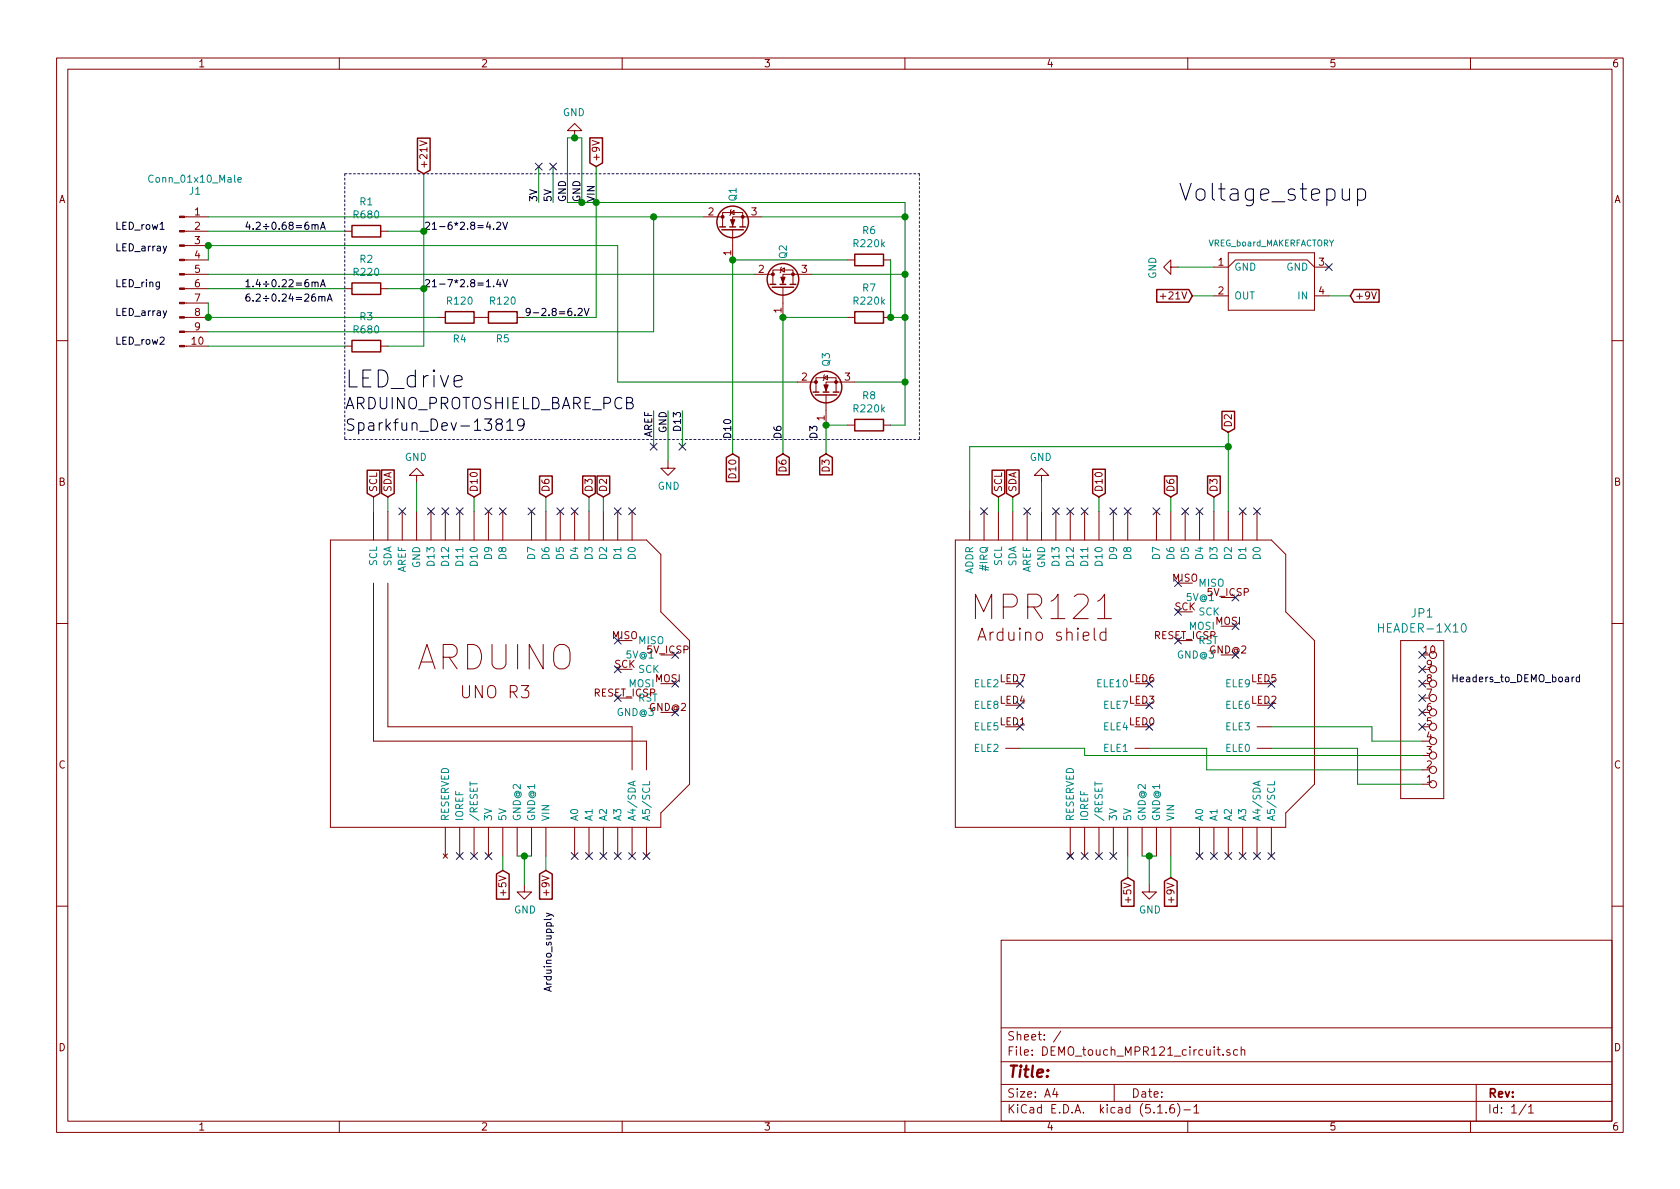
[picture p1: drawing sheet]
<svg xmlns="http://www.w3.org/2000/svg" width="297mm" height="210mm" viewBox="0 0 297 210" stroke-linecap="round" stroke-linejoin="round" font-family="sans-serif">
<g fill="none" stroke="#840000" stroke-width=".18">
<path d="M10 10.3h277v189.9h-277zM12 12.2h273v186.1h-273zM60 10.3v1.9M110 10.3v1.9M160 10.3v1.9M210 10.3v1.9M260 10.3v1.9M32.6 38.3h4.2M74.2 24.9l1.3 .4-1.3 .4M101.6 23.1h1.3l-1.3-1.3-1.3 1.3h1.3v1.3M104.7 24.8l1.3 .5-1.3 .4M124.5 38.3h3.3"/>
<path d="M129.2 37.6l.6-.4v.8zM129.3 37.1l-.1 .1v.8l-.2 .1M134.6 38.3h-5.1v1.8M32.6 56.1h4.2M32.6 46h4.2M32.6 51h4.2M32.6 58.7h4.2M32.6 53.6h4.2M32.6 48.5h4.2M32.6 43.4h4.2M32.6 40.9h4.2M61 51h1.2"/>
<path d="M61 40.9h1.2M67.3 51h1.3M67.3 40.9h1.3M77.5 56.1h1.2M83.8 56.1h2.6M91.4 56.1h1.3M127.8 40.1v-2.5h3.5v2.5M129.5 40.6v5.4M133.3 48.5h3.4M136.7 50.3v-2.6h3.5v2.6M138 47.7l.7-.3v.7zM138.2 47.2l-.2 .2v.7l-.1 .2"/>
<path d="M138.4 50.8v5.3M143.5 48.5h-5.1v1.8M149.9 56.1h1.2M149.9 46h1.2M156.2 56.1h1.3M156.2 46h1.3M205.2 52.4h.9M207 47.2v-1.2l-1.3 1.2 1.3 1.3v-1.3h1.3M214.6 47.2h2.6l1.2-1.2h12.7l1.3 1.2h2.5M214.6 52.3h2.6M217.2 44.7h15.2v10.2h-15.2zM232.4 52.3h2.5"/>
<path d="M242.5 51.6l.4 1.3 .5-1.3M10 60.2h2M32.6 61.2h4.2M61 61.2h1.2M67.3 61.2h1.3M141 67.6h3.3M144.3 69.3v-2.5h3.5v2.5M145.7 66.8l.6-.4v.8zM145.8 66.3l-.1 .1v.8l-.2 .1M146 69.8v5.4M149.9 75.2h1.2M151.1 67.6h-5.1v1.7"/>
<path d="M156.2 75.2h1.3M285 60.2h2M58.4 95.5h55.9l2.5 2.5v10.2l5.1 5.1v25.4l-5.1 5.1v2.5h-58.4zM66 90.4v5.1M68.6 90.4v5.1M71.1 90.4v5.1M73.7 84.1h1.2l-1.2-1.3-1.3 1.3h1.3v1.2M73.7 90.4v5.1M76.2 90.4v5.1M78.7 90.4v5.1M81.3 90.4v5.1M83.8 90.4v5.1"/>
<path d="M86.4 90.4v5.1M88.9 90.4v5.1M94 90.4v5.1M96.5 90.4v5.1M99.1 90.4v5.1M101.6 90.4v5.1M104.1 90.4v5.1M106.7 90.4v5.1M109.2 90.4v5.1M111.8 90.4v5.1M118.1 81.5v1.3h1.3l-1.3 1.3-1.3-1.3h1.3M168.9 95.5h55.9l2.5 2.5v10.2l5.1 5.1v25.4l-5.1 5.1v2.5h-58.4z"/>
<path d="M171.4 90.4v5.1M174 90.4v5.1M176.5 90.4v5.1M179.1 90.4v5.1M181.6 90.4v5.1M184.1 84.1h1.3l-1.3-1.3-1.2 1.3h1.2v1.2M184.1 90.4v5.1M186.7 90.4v5.1M189.2 90.4v5.1M191.8 90.4v5.1M194.3 90.4v5.1M196.8 90.4v5.1"/>
<path d="M199.4 90.4v5.1M204.5 90.4v5.1M207 90.4v5.1M209.5 90.4v5.1M212.1 90.4v5.1M214.6 90.4v5.1M217.2 90.4v5.1M219.7 90.4v5.1M222.2 90.4v5.1M10 110.3h2M66 103.1v28h48.3v5M68.6 103.1v25.4h43.2v7.6"/>
<path d="M195.5 111.9l-.6-.1-.4 .4v.6l.2 .3 .2 .1 .6-.1M195.5 111.1v2.1M247.6 113.3h7.7v27.9h-7.7zM251.5 118.4h1.2M285 110.3h2M177.8 132.3h2.5M200.7 132.3h2.5M222.2 128.5h2.6M222.2 132.3h2.6M251.5 138.7h1.2M251.5 136.1h1.2M251.5 133.6h1.2"/>
<path d="M251.5 131.1h1.2M251.5 128.5h1.2M251.5 126h1.2M251.5 123.4h1.2M251.5 120.9h1.2M78.4 151l.7 .8M78.7 146.3v5.1M79.1 151l-.7 .8M81.3 146.3v5.1M83.8 146.3v5.1M86.4 146.3v5.1M88.9 146.3v5.1"/>
<path d="M91.4 146.3v5.1M92.7 156.5v1.2h1.3l-1.3 1.3-1.3-1.3h1.3M94 146.3v5.1M96.5 146.3v5.1M101.6 146.3v5.1M104.1 146.3v5.1M106.7 146.3v5.1M109.2 146.3v5.1M111.8 146.3v5.1M114.3 146.3v5.1M188.8 151l.8 .8M189.2 146.3v5.1"/>
<path d="M189.6 151l-.8 .8M191.8 146.3v5.1M194.3 146.3v5.1M196.8 146.3v5.1M199.4 146.3v5.1M201.9 146.3v5.1M203.2 156.5v1.2h1.3l-1.3 1.3-1.3-1.3h1.3M204.5 146.3v5.1M207 146.3v5.1M212.1 146.3v5.1M214.6 146.3v5.1M217.2 146.3v5.1"/>
<path d="M219.7 146.3v5.1M222.2 146.3v5.1M224.8 146.3v5.1M10 160.2h2M177 166.3h108v32h-108zM285 160.2h2M60 198.3v1.9M110 198.3v1.9M160 198.3v1.9M177 194.8h108M177 191.8h108M177 187.8h108"/>
<path d="M177 181.8h108M186.5 192.5l-.4 1h1M186.8 193v1M187.6 182.3l-1.3 2M197 191.8v3M204.7 196.8h.8M206.2 196.7v.1M207.5 195.3a.59 .59 0 0 0-.7 .7v.5l.2 .2 .4 .1 .2-.1 .1-.5-.2-.2-.4-.1-.3 .3M208.2 195.1a1.71 1.71 0 0 1 0 2.3M209.3 196.3h1.2M210 198.3v1.9M211.1 195.8l.4-.5v1.5"/>
<path d="M211.1 196.8h.9M215.2 185.6h.5M215.4 185.1v1.3l.3 .2M216.3 186.5v.1M217.4 185.7l-.3-.1-.2 .2 .1 .2 .4 .2v.3h-.5M218.8 185.7l-.4-.1-.3 .3 .1 .6 .2 .1 .4-.1M219.5 185.7l.2-.1 .3 .1 .1 .9M219.5 185.1v1.5M260 198.3v1.9M261 191.8v6.5M269.8 195.2l-1.2 2M270.3 195.8l.4-.5v1.5"/>
<path d="M270.3 196.8h.8"/>
<circle cx="253.4" cy="115.8" r=".63"/>
<circle cx="253.4" cy="118.4" r=".63"/>
<circle cx="253.4" cy="126" r=".63"/>
<circle cx="253.4" cy="123.4" r=".63"/>
<circle cx="253.4" cy="120.9" r=".63"/>
<circle cx="253.4" cy="128.5" r=".63"/>
<circle cx="253.4" cy="131.1" r=".63"/>
<circle cx="253.4" cy="138.7" r=".63"/>
<circle cx="253.4" cy="133.6" r=".63"/>
<circle cx="253.4" cy="136.1" r=".63"/>
</g>
<g fill="none" stroke="#840000" stroke-width=".25">
<path d="M62.2 39.9h5.1v2h-5.1zM73.8 24.4h2.2v5.7l-1.1 .6-1.1-.6zM104.3 24.4h2.2v4.4l-1.1 .7-1.1-.7zM62.2 50h5.1v2.1h-5.1zM78.7 55.1h5.1v2h-5.1zM86.4 55.1h5v2h-5zM127.3 40.1h1M127.6 40.6h3.8M129 40.1h1M130.8 40.1h1M136.1 50.3h1.1M136.5 50.8h3.8"/>
<path d="M137.9 50.3h1M139.7 50.3h1M151.1 55.1h5.1v2h-5.1zM151.1 45h5.1v2h-5.1zM204.5 51.2h5.7l.6 1.1-.6 1.1h-5.7zM239.4 51.2h4.4v2.2h-4.4l-.6-1.1zM62.2 60.2h5.1v2h-5.1zM143.8 69.3h1M144.1 69.8h3.9M145.5 69.3h1.1M147.3 69.3h1M151.1 74.2h5.1v2h-5.1z"/>
<path d="M216.1 72.7h2.2v3.1l-1.1 .6-1.1-.6zM64.9 83.2h2.3v4l-1.2 .7-1.1-.7zM67.5 83.1h2.2v4.1l-1.1 .7-1.1-.7zM82.7 83h2.2v4.2l-1.1 .7-1.1-.7zM95.4 84.2h2.2v3l-1.1 .7-1.1-.7zM103 84.2h2.3v3l-1.2 .7-1.1-.7zM105.6 84.2h2.2v3l-1.1 .7-1.1-.7zM128.4 80.9l1.1-.6 1.2 .6v4.3h-2.3zM137.3 80.9l1.1-.6 1.1 .6v3.1h-2.2zM144.9 80.9l1.1-.6 1.2 .6v3.1h-2.3zM175.4 83.2h2.2v4l-1.1 .7-1.1-.7zM178 83.1h2.2v4.1l-1.1 .7-1.1-.7z"/>
<path d="M193.2 83h2.2v4.2l-1.1 .7-1.1-.7zM205.9 84.2h2.2v3l-1.1 .7-1.1-.7zM213.5 84.2h2.2v3l-1.1 .7-1.1-.7zM87.8 154.6l1.1-.7 1.1 .7v4.4h-2.2zM95.4 154.6l1.1-.7 1.1 .7v4.4h-2.2zM198.3 155.8l1.1-.6 1.1 .6v4.5h-2.2zM205.9 155.8l1.1-.6 1.1 .6v4.5h-2.2z"/>
<circle cx="129.5" cy="39.2" r="2.79"/>
<circle cx="138.4" cy="49.4" r="2.79"/>
<circle cx="146" cy="68.4" r="2.79"/>
</g>
<path d="M42.1 31.8l.6-.1-.1-.3h-.4l-.1 .2v.6h.5M258.6 110.4l.1-.1a.8 .8 0 0 1 .5 .7 .8 .8 0 0 1-.5 .8 1 1 0 0 1-.1-1.4zM83.1 138.2v.8M112 138.2v.7M112.3 138.1l-1.3 .5 1.3 .4M114.9 138.2v.6h-1.3M193.6 138.2v.8M222.5 138.2v.7M222.8 138.1l-1.3 .5 1.3 .4M225.3 138.2v.6h-1.2" fill="none" stroke="#008484" stroke-width=".18"/>
<g fill="#840000" stroke="#840000" stroke-width=".18">
<path d="M145.7 68.1h.7l-.4 1z"/>
<path d="M129.2 38.9h.7l-.4 1z"/>
<path d="M31.7 61.1h.9v.2h-.9z"/>
<path d="M31.7 58.5h.9v.3h-.9z"/>
<path d="M31.7 56h.9v.3h-.9z"/>
<path d="M31.7 53.5h.9v.2h-.9z"/>
<path d="M31.7 50.9h.9v.3h-.9z"/>
<path d="M31.7 48.4h.9v.2h-.9z"/>
<path d="M31.7 45.8h.9v.3h-.9z"/>
<path d="M31.7 43.3h.9v.3h-.9z"/>
<path d="M31.7 40.8h.9v.2h-.9z"/>
<path d="M31.7 38.2h.9v.3h-.9z"/>
<path d="M138 49h.8l-.4 1z"/>
<circle cx="147.8" cy="67.6" r=".25"/>
<circle cx="144.3" cy="67.6" r=".25"/>
<circle cx="131.3" cy="38.3" r=".25"/>
<circle cx="127.8" cy="38.3" r=".25"/>
<circle cx="140.2" cy="48.5" r=".25"/>
<circle cx="136.7" cy="48.5" r=".25"/>
</g>
<path d="M61 30.7h101.6M61 30.7v47M162.6 30.7v47M61 77.7h101.6" fill="none" stroke="#0000c2" stroke-width=".18" stroke-dasharray=".4 .4"/>
<g fill="none" stroke="#008400" stroke-width=".18">
<path d="M36.8 38.3h87.7M74.9 30.7v30.5h-6.3M95.2 29.5v6.3M97.8 29.5v6.3M102.9 35.8v-11.4h-2.6v11.4h59.7v39.4h-2.5M105.4 29.5v26.6h-12.7M115.6 38.3v20.4h-78.8M134.6 38.3h25.4M36.8 40.9h24.2M36.8 46v-2.6h72.4v24.2h31.8M36.8 53.6v2.5h40.7M36.8 51h24.2"/>
<path d="M36.8 48.5h96.5M68.6 40.9h6.3M68.6 51h6.3M143.5 48.5h16.5M149.9 46h-20.4v34.3M149.9 56.1h-11.5v24.2M157.5 46v10.1h2.5M208.3 47.2h6.3M210.8 52.3h3.8M234.9 52.3h3.9M36.8 61.2h24.2M115.6 72.6v6.4"/>
<path d="M118.1 72.6v8.9M120.6 72.6v6.4M149.9 75.2h-3.9v5.1M151.1 67.6h8.9M217.2 76.4v14M217.2 79h-45.8v11.4M66 87.9v2.5M68.6 87.9v2.5M73.7 85.3v5.1M83.8 87.9v2.5M96.5 87.9v2.5M104.1 87.9v2.5"/>
<path d="M106.7 87.9v2.5M176.5 87.9v2.5M179.1 87.9v2.5M184.1 85.3v5.1M194.3 87.9v2.5M207 87.9v2.5M214.6 87.9v2.5M180.3 132.3h11.5v1.3h59.7M203.2 132.3h10.2v3.8h38.1M224.8 128.5h17.8v2.6h8.9M224.8 132.3h15.2v6.4h11.5M88.9 151.4v2.5"/>
<path d="M91.4 151.4h2.6M92.7 151.4v5.1M96.5 151.4v2.5M199.4 151.4v3.8M201.9 151.4h2.6M203.2 151.4v5.1M207 151.4v3.8"/>
</g>
<g fill="none" stroke="#000" stroke-width=".18">
<path d="M55.2 39.8l.1-.1 .4 .1v.8M55.7 39.9l.2-.2 .3 .1v.8M87.8 39.4l.5-.1 .2 .3-.7 1h.7M88.9 39.3l.4 1.3 .4-1.3M237.3 33.4v1.6l.2 .2a.81 .81 0 0 0 1.1-.1M238.6 33.4v2M240 33.5l.3-.1h.6l.4 .3 .2 .3v.8l-.2 .3-.4 .3h-.6l-.3-.2M240 33.4v3M28.3 40.6h.7M29.5 55l-.5 1.1-.1 .1M29.5 43.5l-.5 1.2-.1 .1M55.2 50l.1-.1h.4v.8"/>
<path d="M55.7 50.1l.2-.2h.3v.8M56.4 52.5l.1-.1 .3 .1 .1 .8M56.7 40.6l.4-1.3 .4 1.3M56.7 50.7l.4-1.3 .4 1.3M56.8 40.2h.6M56.8 50.4h.6M56.9 52.6l.2-.2 .3 .1 .1 .8M57.9 53.3l.4-1.3 .4 1.3M58 52.9h.6M87.3 40.4v.2M87.3 50.6v.1M88.1 49.4l-.3 .9h.8"/>
<path d="M88.4 49.9v.8M88.9 49.4l.4 1.3 .4-1.3M102.2 54.7l.5-.2 .2 .4-.7 .9h.7M103.3 54.5l.4 1.3 .4-1.3M88.1 74.9l-.4-.3 .1-.3 .3-.2 .5 .1 .2 .3-.1 .2-.3 .2-.5 .1-.2 .3v.4l.4 .4h.3l.3-.2a.67 .67 0 0 0-.1-.9l-.2-.1M89.6 74.6l.6-.5v2M89.6 76.1h1.1M92.7 74.9l-.4 .4-.6-.1-.2-.3 .1-.6a.68 .68 0 0 1 1 0 1.34 1.34 0 0 1-.5 1.8h-.4M278.3 119.7l-.3 .3M279.3 119.8l-.4-.1-.2 .3 .1 .5h.5M279.3 119.3v1.3M96.6 161.5l1.2 .4 .1 .1"/>
<path d="M97.5 162.4l-.2 .2h-1.1M97.5 161.7l-.9 .3"/>
</g>
<g fill="#008400" stroke="#008400" stroke-width=".25">
<circle cx="160" cy="48.5" r=".51"/>
<circle cx="101.6" cy="24.4" r=".51"/>
<circle cx="160" cy="67.6" r=".51"/>
<circle cx="217.2" cy="79" r=".51"/>
<circle cx="115.6" cy="38.3" r=".51"/>
<circle cx="157.5" cy="56.1" r=".51"/>
<circle cx="102.9" cy="35.8" r=".51"/>
<circle cx="92.7" cy="151.4" r=".51"/>
<circle cx="203.2" cy="151.4" r=".51"/>
<circle cx="74.9" cy="51" r=".51"/>
<circle cx="36.8" cy="43.4" r=".51"/>
<circle cx="74.9" cy="40.9" r=".51"/>
<circle cx="138.4" cy="56.1" r=".51"/>
<circle cx="105.4" cy="35.8" r=".51"/>
<circle cx="36.8" cy="56.1" r=".51"/>
<circle cx="129.5" cy="46" r=".51"/>
<circle cx="146.1" cy="75.2" r=".51"/>
<circle cx="160" cy="56.1" r=".51"/>
<circle cx="160" cy="38.3" r=".51"/>
</g>
<g fill="none" stroke="#000084" stroke-width=".18">
<path d="M94.6 28.8l1.3 1.3M95.9 28.8l-1.3 1.3M97.2 28.8l1.2 1.3M98.4 28.8l-1.2 1.3M234.3 46.6l1.3 1.2M235.6 46.6l-1.3 1.2M115 78.4l1.2 1.2M116.2 78.4l-1.2 1.2M120 78.4l1.3 1.2M121.3 78.4l-1.3 1.2M70.5 89.8l1.2 1.2M71.7 89.8l-1.2 1.2"/>
<path d="M75.6 89.8l1.2 1.2M76.8 89.8l-1.2 1.2M78.1 89.8l1.2 1.2M79.3 89.8l-1.2 1.2M80.7 89.8l1.2 1.2M81.9 89.8l-1.2 1.2M85.8 89.8l1.2 1.2M87 89.8l-1.2 1.2M88.3 89.8l1.2 1.2M89.5 89.8l-1.2 1.2M93.4 89.8l1.2 1.2M94.6 89.8l-1.2 1.2"/>
<path d="M98.5 89.8l1.2 1.2M99.7 89.8l-1.2 1.2M101 89.8l1.2 1.2M102.2 89.8l-1.2 1.2M108.6 89.8l1.2 1.2M109.8 89.8l-1.2 1.2M111.2 89.8l1.2 1.2M112.4 89.8l-1.2 1.2M173.4 89.8l1.2 1.2M174.6 89.8l-1.2 1.2M181 89.8l1.2 1.2M182.2 89.8l-1.2 1.2"/>
<path d="M186.1 89.8l1.2 1.2M187.3 89.8l-1.2 1.2M188.6 89.8l1.2 1.2M189.8 89.8l-1.2 1.2M191.2 89.8l1.2 1.2M192.4 89.8l-1.2 1.2M196.2 89.8l1.3 1.2M197.5 89.8l-1.3 1.2M198.8 89.8l1.2 1.2M200 89.8l-1.2 1.2M203.9 89.8l1.2 1.2M205.1 89.8l-1.2 1.2"/>
<path d="M208.9 89.8l1.3 1.2M210.2 89.8l-1.3 1.2M211.5 89.8l1.2 1.2M212.7 89.8l-1.2 1.2M219.1 89.8l1.2 1.2M220.3 89.8l-1.2 1.2M221.6 89.8l1.3 1.2M222.9 89.8l-1.3 1.2M108.6 117.7l1.2 1.3M108.6 112.7l1.2 1.2M109.8 117.7l-1.2 1.3M109.8 112.7l-1.2 1.2"/>
<path d="M118.8 115.2l1.2 1.2M120 115.2l-1.2 1.2M207.7 107.6l1.2 1.2M207.7 102.5l1.2 1.2M207.7 112.7l1.2 1.2M208.9 107.6l-1.2 1.2M208.9 102.5l-1.2 1.2M208.9 112.7l-1.2 1.2M217.8 105l1.2 1.3M217.8 110.1l1.2 1.2M217.8 115.2l1.2 1.2M219 105l-1.2 1.3"/>
<path d="M219 110.1l-1.2 1.2M219 115.2l-1.2 1.2M250.9 117.7l1.2 1.3M250.9 115.2l1.2 1.2M252.1 117.7l-1.2 1.3M252.1 115.2l-1.2 1.2M108.6 122.8l1.2 1.2M109.8 122.8l-1.2 1.2M118.8 120.3l1.2 1.2M118.8 125.4l1.2 1.2M120 120.3l-1.2 1.2M120 125.4l-1.2 1.2"/>
<path d="M179.7 120.3l1.2 1.2M179.7 124.1l1.2 1.2M179.7 127.9l1.2 1.2M180.9 120.3l-1.2 1.2M180.9 124.1l-1.2 1.2M180.9 127.9l-1.2 1.2M202.6 120.3l1.2 1.2M202.6 124.1l1.2 1.2M202.6 127.9l1.2 1.2M203.8 120.3l-1.2 1.2M203.8 124.1l-1.2 1.2M203.8 127.9l-1.2 1.2"/>
<path d="M224.2 124.1l1.2 1.2M224.2 120.3l1.2 1.2M225.4 124.1l-1.2 1.2M225.4 120.3l-1.2 1.2M250.9 127.9l1.2 1.2M250.9 125.4l1.2 1.2M250.9 122.8l1.2 1.2M250.9 120.3l1.2 1.2M252.1 127.9l-1.2 1.2M252.1 125.4l-1.2 1.2M252.1 122.8l-1.2 1.2M252.1 120.3l-1.2 1.2"/>
<path d="M80.7 150.8l1.2 1.2M81.9 150.8l-1.2 1.2M83.2 150.8l1.2 1.2M84.4 150.8l-1.2 1.2M85.8 150.8l1.2 1.2M87 150.8l-1.2 1.2M101 150.8l1.2 1.2M102.2 150.8l-1.2 1.2M103.5 150.8l1.2 1.2M104.7 150.8l-1.2 1.2M106.1 150.8l1.2 1.2M107.3 150.8l-1.2 1.2"/>
<path d="M108.6 150.8l1.2 1.2M109.8 150.8l-1.2 1.2M111.2 150.8l1.2 1.2M112.4 150.8l-1.2 1.2M113.7 150.8l1.2 1.2M114.9 150.8l-1.2 1.2M188.6 150.8l1.2 1.2M189.8 150.8l-1.2 1.2M191.2 150.8l1.2 1.2M192.4 150.8l-1.2 1.2M193.7 150.8l1.2 1.2M194.9 150.8l-1.2 1.2"/>
<path d="M196.2 150.8l1.3 1.2M197.5 150.8l-1.3 1.2M211.5 150.8l1.2 1.2M212.7 150.8l-1.2 1.2M214 150.8l1.2 1.2M215.2 150.8l-1.2 1.2M216.6 150.8l1.2 1.2M217.8 150.8l-1.2 1.2M219.1 150.8l1.2 1.2M220.3 150.8l-1.2 1.2M221.6 150.8l1.3 1.2M222.9 150.8l-1.3 1.2"/>
<path d="M224.2 150.8l1.2 1.2M225.4 150.8l-1.2 1.2"/>
</g>
<g font-size="6" fill="#840000">
<text x="172.7" y="109.6">MPR121</text>
<text x="73.6" y="118.5">ARDUINO</text>
</g>
<g font-size="4.2">
<text x="208.3" y="35.6">Voltage_stepup</text>
<text x="61" y="68.6">LED_drive</text>
</g>
<g font-size="3" fill="#840000">
<text x="173.9" y="113.3">Arduino shield</text>
<text x="81.9" y="123.5">UNO R3</text>
</g>
<g font-size="2.8">
<text x="61" y="72.4">ARDUINO_PROTOSHIELD_BARE_PCB</text>
<text x="61" y="76.2">Sparkfun_Dev-13819</text>
</g>
<text font-size="2.8" fill="#840000" x="178" y="190.5">Title:</text>
<g font-size="2.1" fill="#008484">
<text x="244.3" y="111.9">HEADER-1X10</text>
<text x="249.6" y="109.2">JP1</text>
</g>
<g font-size="2.1" fill="#840000">
<text x="178" y="184">Sheet: /</text>
<text x="178" y="186.7">File: DEMO_touch_MPR121_circuit.sch</text>
<text x="178" y="196.9">KiCad E.D.A. kicad (5.1.6)-1</text>
<text x="178" y="194.1">Size: A4</text>
<text x="200" y="194.1">Date:</text>
<text x="263" y="194.1">Rev:</text>
<text x="263" y="196.9">Id: 1/1</text>
</g>
<g font-size="1.8" fill="#840000">
<text x="35" y="11.9">1</text>
<text x="85" y="11.9">2</text>
<text x="135" y="11.9">3</text>
<text x="185" y="11.9">4</text>
<text x="235" y="11.9">5</text>
<text x="285" y="11.9">6</text>
<text x="75.6" y="29.9" transform="rotate(-90 75.6 29.9)">+21V</text>
<text x="106" y="28.7" transform="rotate(-90 106 28.7)">+9V</text>
<text x="10.4" y="35.9">A</text>
<text x="285.4" y="35.9">A</text>
<text x="34.4" y="38.1">1</text>
<text x="34.4" y="40.6">2</text>
<text x="125.2" y="38.1">2</text>
<text x="132.9" y="38.1">3</text>
<text x="34.4" y="43.2">3</text>
<text x="34.4" y="45.7">4</text>
<text x="129.3" y="45.2" transform="rotate(-90 129.3 45.2)">1</text>
<text x="215.4" y="47">1</text>
<text x="233.2" y="47">3</text>
<text x="34.4" y="48.3">5</text>
<text x="34.4" y="50.8">6</text>
<text x="34.4" y="53.3">7</text>
<text x="134.1" y="48.3">2</text>
<text x="141.8" y="48.3">3</text>
<text x="205.8" y="53">+21V</text>
<text x="215.4" y="52.1">2</text>
<text x="233.2" y="52.1">4</text>
<text x="239.5" y="53">+9V</text>
<text x="34.4" y="55.9">8</text>
<text x="34.4" y="58.4">9</text>
<text x="138.2" y="55.3" transform="rotate(-90 138.2 55.3)">1</text>
<text x="34" y="61">10</text>
<text x="141.8" y="67.3">2</text>
<text x="149.4" y="67.3">3</text>
<text x="145.8" y="74.4" transform="rotate(-90 145.8 74.4)">1</text>
<text x="217.8" y="75.7" transform="rotate(-90 217.8 75.7)">D2</text>
<text x="139.1" y="83.3" transform="rotate(-90 139.1 83.3)">D6</text>
<text x="146.7" y="83.3" transform="rotate(-90 146.7 83.3)">D3</text>
<text x="10.4" y="85.9">B</text>
<text x="66.7" y="87.1" transform="rotate(-90 66.7 87.1)">SCL</text>
<text x="69.2" y="87.1" transform="rotate(-90 69.2 87.1)">SDA</text>
<text x="84.5" y="87.1" transform="rotate(-90 84.5 87.1)">D10</text>
<text x="97.2" y="87.1" transform="rotate(-90 97.2 87.1)">D6</text>
<text x="104.8" y="87.1" transform="rotate(-90 104.8 87.1)">D3</text>
<text x="107.3" y="87.1" transform="rotate(-90 107.3 87.1)">D2</text>
<text x="130.2" y="84.3" transform="rotate(-90 130.2 84.3)">D10</text>
<text x="177.2" y="87.1" transform="rotate(-90 177.2 87.1)">SCL</text>
<text x="179.7" y="87.1" transform="rotate(-90 179.7 87.1)">SDA</text>
<text x="194.9" y="87.1" transform="rotate(-90 194.9 87.1)">D10</text>
<text x="207.6" y="87.1" transform="rotate(-90 207.6 87.1)">D6</text>
<text x="215.3" y="87.1" transform="rotate(-90 215.3 87.1)">D3</text>
<text x="285.4" y="85.9">B</text>
<text x="207.3" y="102.9">MISO</text>
<text x="207.7" y="107.9">SCK</text>
<text x="213.5" y="105.4">5V_ICSP</text>
<text x="108.2" y="113">MISO</text>
<text x="204.1" y="113">RESET_ICSP</text>
<text x="214.9" y="110.5">MOSI</text>
<text x="108.6" y="118.1">SCK</text>
<text x="114.5" y="115.6">5V_ICSP</text>
<text x="213.9" y="115.6">GND@2</text>
<text x="251.8" y="115.6">10</text>
<text x="252.2" y="118.1">9</text>
<text x="105" y="123.2">RESET_ICSP</text>
<text x="114.8" y="125.7">GND@2</text>
<text x="115.8" y="120.6">MOSI</text>
<text x="176.8" y="124.5">LED4</text>
<text x="176.8" y="120.6">LED7</text>
<text x="199.7" y="124.5">LED3</text>
<text x="199.7" y="120.6">LED6</text>
<text x="221.3" y="124.5">LED2</text>
<text x="221.3" y="120.6">LED5</text>
<text x="252.2" y="125.7">6</text>
<text x="252.2" y="123.2">7</text>
<text x="252.2" y="120.6">8</text>
<text x="176.8" y="128.3">LED1</text>
<text x="199.7" y="128.3">LED0</text>
<text x="252.2" y="130.8">4</text>
<text x="252.2" y="128.3">5</text>
<text x="10.4" y="135.9">C</text>
<text x="252.2" y="135.9">2</text>
<text x="252.2" y="133.3">3</text>
<text x="285.4" y="135.9">C</text>
<text x="252.2" y="138.4">1</text>
<text x="89.5" y="157.9" transform="rotate(-90 89.5 157.9)">+5V</text>
<text x="97.2" y="157.9" transform="rotate(-90 97.2 157.9)">+9V</text>
<text x="200" y="159.2" transform="rotate(-90 200 159.2)">+5V</text>
<text x="207.6" y="159.2" transform="rotate(-90 207.6 159.2)">+9V</text>
<text x="10.4" y="185.9">D</text>
<text x="285.4" y="185.9">D</text>
<text x="35" y="199.9">1</text>
<text x="85" y="199.9">2</text>
<text x="135" y="199.9">3</text>
<text x="185" y="199.9">4</text>
<text x="235" y="199.9">5</text>
<text x="285" y="199.9">6</text>
</g>
<g font-size="1.8" fill="#008484">
<text x="99.5" y="20.5">GND</text>
<text x="26.8" y="32.3">Conn_01x10_Male</text>
<text x="33.5" y="34.4">J1</text>
<text x="130.2" y="35.5" transform="rotate(-90 130.2 35.5)">Q1</text>
<text x="62.7" y="38.6">R680</text>
<text x="63.7" y="36.3">R1</text>
<text x="152.6" y="41.4">R6</text>
<text x="63.7" y="46.5">R2</text>
<text x="139.1" y="45.7" transform="rotate(-90 139.1 45.7)">Q2</text>
<text x="151.1" y="43.7">R220k</text>
<text x="218.2" y="47.9">GND</text>
<text x="227.5" y="47.9">GND</text>
<text x="62.7" y="48.8">R220</text>
<text x="79.2" y="53.9">R120</text>
<text x="86.8" y="53.9">R120</text>
<text x="151.1" y="53.9">R220k</text>
<text x="152.6" y="51.6">R7</text>
<text x="204.4" y="49.3" transform="rotate(-90 204.4 49.3)">GND</text>
<text x="218.2" y="53">OUT</text>
<text x="229.6" y="53">IN</text>
<text x="62.7" y="58.9">R680</text>
<text x="63.7" y="56.6">R3</text>
<text x="80.2" y="60.6">R4</text>
<text x="87.8" y="60.5">R5</text>
<text x="146.7" y="64.7" transform="rotate(-90 146.7 64.7)">Q3</text>
<text x="152.6" y="70.6">R8</text>
<text x="151.1" y="72.9">R220k</text>
<text x="71.6" y="81.5">GND</text>
<text x="182.1" y="81.5">GND</text>
<text x="116.3" y="86.6">GND</text>
<text x="66.7" y="100" transform="rotate(-90 66.7 100)">SCL</text>
<text x="69.2" y="100.2" transform="rotate(-90 69.2 100.2)">SDA</text>
<text x="71.8" y="101.3" transform="rotate(-90 71.8 101.3)">AREF</text>
<text x="74.3" y="100.5" transform="rotate(-90 74.3 100.5)">GND</text>
<text x="76.8" y="99.8" transform="rotate(-90 76.8 99.8)">D13</text>
<text x="79.4" y="99.8" transform="rotate(-90 79.4 99.8)">D12</text>
<text x="81.9" y="99.8" transform="rotate(-90 81.9 99.8)">D11</text>
<text x="84.5" y="99.8" transform="rotate(-90 84.5 99.8)">D10</text>
<text x="87" y="98.8" transform="rotate(-90 87 98.8)">D9</text>
<text x="89.5" y="98.8" transform="rotate(-90 89.5 98.8)">D8</text>
<text x="94.6" y="98.8" transform="rotate(-90 94.6 98.8)">D7</text>
<text x="97.2" y="98.8" transform="rotate(-90 97.2 98.8)">D6</text>
<text x="99.7" y="98.8" transform="rotate(-90 99.7 98.8)">D5</text>
<text x="102.2" y="98.8" transform="rotate(-90 102.2 98.8)">D4</text>
<text x="104.8" y="98.8" transform="rotate(-90 104.8 98.8)">D3</text>
<text x="107.3" y="98.8" transform="rotate(-90 107.3 98.8)">D2</text>
<text x="109.9" y="98.8" transform="rotate(-90 109.9 98.8)">D1</text>
<text x="112.4" y="98.8" transform="rotate(-90 112.4 98.8)">D0</text>
<text x="172.1" y="101.6" transform="rotate(-90 172.1 101.6)">ADDR</text>
<text x="174.6" y="100.7" transform="rotate(-90 174.6 100.7)">#IRQ</text>
<text x="177.2" y="100" transform="rotate(-90 177.2 100)">SCL</text>
<text x="179.7" y="100.2" transform="rotate(-90 179.7 100.2)">SDA</text>
<text x="182.2" y="101.3" transform="rotate(-90 182.2 101.3)">AREF</text>
<text x="184.8" y="100.5" transform="rotate(-90 184.8 100.5)">GND</text>
<text x="187.3" y="99.8" transform="rotate(-90 187.3 99.8)">D13</text>
<text x="189.9" y="99.8" transform="rotate(-90 189.9 99.8)">D12</text>
<text x="192.4" y="99.8" transform="rotate(-90 192.4 99.8)">D11</text>
<text x="194.9" y="99.8" transform="rotate(-90 194.9 99.8)">D10</text>
<text x="197.5" y="98.8" transform="rotate(-90 197.5 98.8)">D9</text>
<text x="200" y="98.8" transform="rotate(-90 200 98.8)">D8</text>
<text x="205.1" y="98.8" transform="rotate(-90 205.1 98.8)">D7</text>
<text x="207.6" y="98.8" transform="rotate(-90 207.6 98.8)">D6</text>
<text x="210.2" y="98.8" transform="rotate(-90 210.2 98.8)">D5</text>
<text x="212.7" y="98.8" transform="rotate(-90 212.7 98.8)">D4</text>
<text x="215.3" y="98.8" transform="rotate(-90 215.3 98.8)">D3</text>
<text x="217.8" y="98.8" transform="rotate(-90 217.8 98.8)">D2</text>
<text x="220.3" y="98.8" transform="rotate(-90 220.3 98.8)">D1</text>
<text x="222.9" y="98.8" transform="rotate(-90 222.9 98.8)">D0</text>
<text x="210" y="106.3">5V@1</text>
<text x="211.8" y="103.8">MISO</text>
<text x="112.8" y="113.9">MISO</text>
<text x="210.4" y="111.4">MOSI</text>
<text x="211.8" y="113.9">RST</text>
<text x="211.8" y="108.8">SCK</text>
<text x="110.9" y="116.5">5V@1</text>
<text x="112.8" y="119">SCK</text>
<text x="208.3" y="116.5">GND@3</text>
<text x="111.3" y="121.5">MOSI</text>
<text x="112.8" y="124.1">RST</text>
<text x="172.4" y="125.3">ELE8</text>
<text x="172.4" y="121.5">ELE2</text>
<text x="194.2" y="121.5">ELE10</text>
<text x="195.2" y="125.3">ELE7</text>
<text x="216.8" y="125.3">ELE6</text>
<text x="216.8" y="121.5">ELE9</text>
<text x="109.2" y="126.6">GND@3</text>
<text x="172.4" y="129.2">ELE5</text>
<text x="195.2" y="129.2">ELE4</text>
<text x="216.8" y="129.2">ELE3</text>
<text x="172.4" y="133">ELE2</text>
<text x="195.2" y="133">ELE1</text>
<text x="216.8" y="133">ELE0</text>
<text x="79.4" y="145.3" transform="rotate(-90 79.4 145.3)">RESERVED</text>
<text x="81.9" y="145.3" transform="rotate(-90 81.9 145.3)">IOREF</text>
<text x="84.5" y="145.3" transform="rotate(-90 84.5 145.3)">/RESET</text>
<text x="87" y="145.3" transform="rotate(-90 87 145.3)">3V</text>
<text x="89.5" y="145.3" transform="rotate(-90 89.5 145.3)">5V</text>
<text x="92.1" y="145.3" transform="rotate(-90 92.1 145.3)">GND@2</text>
<text x="94.6" y="145.3" transform="rotate(-90 94.6 145.3)">GND@1</text>
<text x="97.2" y="145.3" transform="rotate(-90 97.2 145.3)">VIN</text>
<text x="102.2" y="145.3" transform="rotate(-90 102.2 145.3)">A0</text>
<text x="104.8" y="145.3" transform="rotate(-90 104.8 145.3)">A1</text>
<text x="107.3" y="145.3" transform="rotate(-90 107.3 145.3)">A2</text>
<text x="109.9" y="145.3" transform="rotate(-90 109.9 145.3)">A3</text>
<text x="112.4" y="145.3" transform="rotate(-90 112.4 145.3)">A4/SDA</text>
<text x="114.9" y="145.3" transform="rotate(-90 114.9 145.3)">A5/SCL</text>
<text x="189.9" y="145.3" transform="rotate(-90 189.9 145.3)">RESERVED</text>
<text x="192.4" y="145.3" transform="rotate(-90 192.4 145.3)">IOREF</text>
<text x="194.9" y="145.3" transform="rotate(-90 194.9 145.3)">/RESET</text>
<text x="197.5" y="145.3" transform="rotate(-90 197.5 145.3)">3V</text>
<text x="200" y="145.3" transform="rotate(-90 200 145.3)">5V</text>
<text x="202.6" y="145.3" transform="rotate(-90 202.6 145.3)">GND@2</text>
<text x="205.1" y="145.3" transform="rotate(-90 205.1 145.3)">GND@1</text>
<text x="207.6" y="145.3" transform="rotate(-90 207.6 145.3)">VIN</text>
<text x="212.7" y="145.3" transform="rotate(-90 212.7 145.3)">A0</text>
<text x="215.3" y="145.3" transform="rotate(-90 215.3 145.3)">A1</text>
<text x="217.8" y="145.3" transform="rotate(-90 217.8 145.3)">A2</text>
<text x="220.3" y="145.3" transform="rotate(-90 220.3 145.3)">A3</text>
<text x="222.9" y="145.3" transform="rotate(-90 222.9 145.3)">A4/SDA</text>
<text x="225.4" y="145.3" transform="rotate(-90 225.4 145.3)">A5/SCL</text>
<text x="90.9" y="161.5">GND</text>
<text x="201.4" y="161.5">GND</text>
</g>
<g font-size="1.8">
<text x="95" y="35.8" transform="rotate(-90 95 35.8)">3V</text>
<text x="97.5" y="35.8" transform="rotate(-90 97.5 35.8)">5V</text>
<text x="100.1" y="35.8" transform="rotate(-90 100.1 35.8)">GND</text>
<text x="102.6" y="35.8" transform="rotate(-90 102.6 35.8)">GND</text>
<text x="105.2" y="35.8" transform="rotate(-90 105.2 35.8)">VIN</text>
<text x="20.3" y="40.6">LED_row1</text>
<text x="43.2" y="40.6">4.2÷0.68=6mA</text>
<text x="74.9" y="40.6">21-6*2.8=4.2V</text>
<text x="20.3" y="44.4">LED_array</text>
<text x="20.3" y="50.8">LED_ring</text>
<text x="43.2" y="50.8">1.4÷0.22=6mA</text>
<text x="43.2" y="53.3">6.2÷0.24=26mA</text>
<text x="74.9" y="50.8">21-7*2.8=1.4V</text>
<text x="20.3" y="55.9">LED_array</text>
<text x="92.7" y="55.9">9-2.8=6.2V</text>
<text x="20.3" y="61">LED_row2</text>
<text x="115.3" y="77.5" transform="rotate(-90 115.3 77.5)">AREF</text>
<text x="117.9" y="76.6" transform="rotate(-90 117.9 76.6)">GND</text>
<text x="120.4" y="75.9" transform="rotate(-90 120.4 75.9)">D13</text>
<text x="129.3" y="77.7" transform="rotate(-90 129.3 77.7)">D10</text>
<text x="138.2" y="77.7" transform="rotate(-90 138.2 77.7)">D6</text>
<text x="144.5" y="77.7" transform="rotate(-90 144.5 77.7)">D3</text>
<text x="256.5" y="120.6">Headers_to_DEMO_board</text>
<text x="97.5" y="175.5" transform="rotate(-90 97.5 175.5)">Arduino_supply</text>
</g>
<text font-size="1.5" fill="#008484" x="213.5" y="43.6">VREG_board_MAKERFACTORY</text>
</svg>
